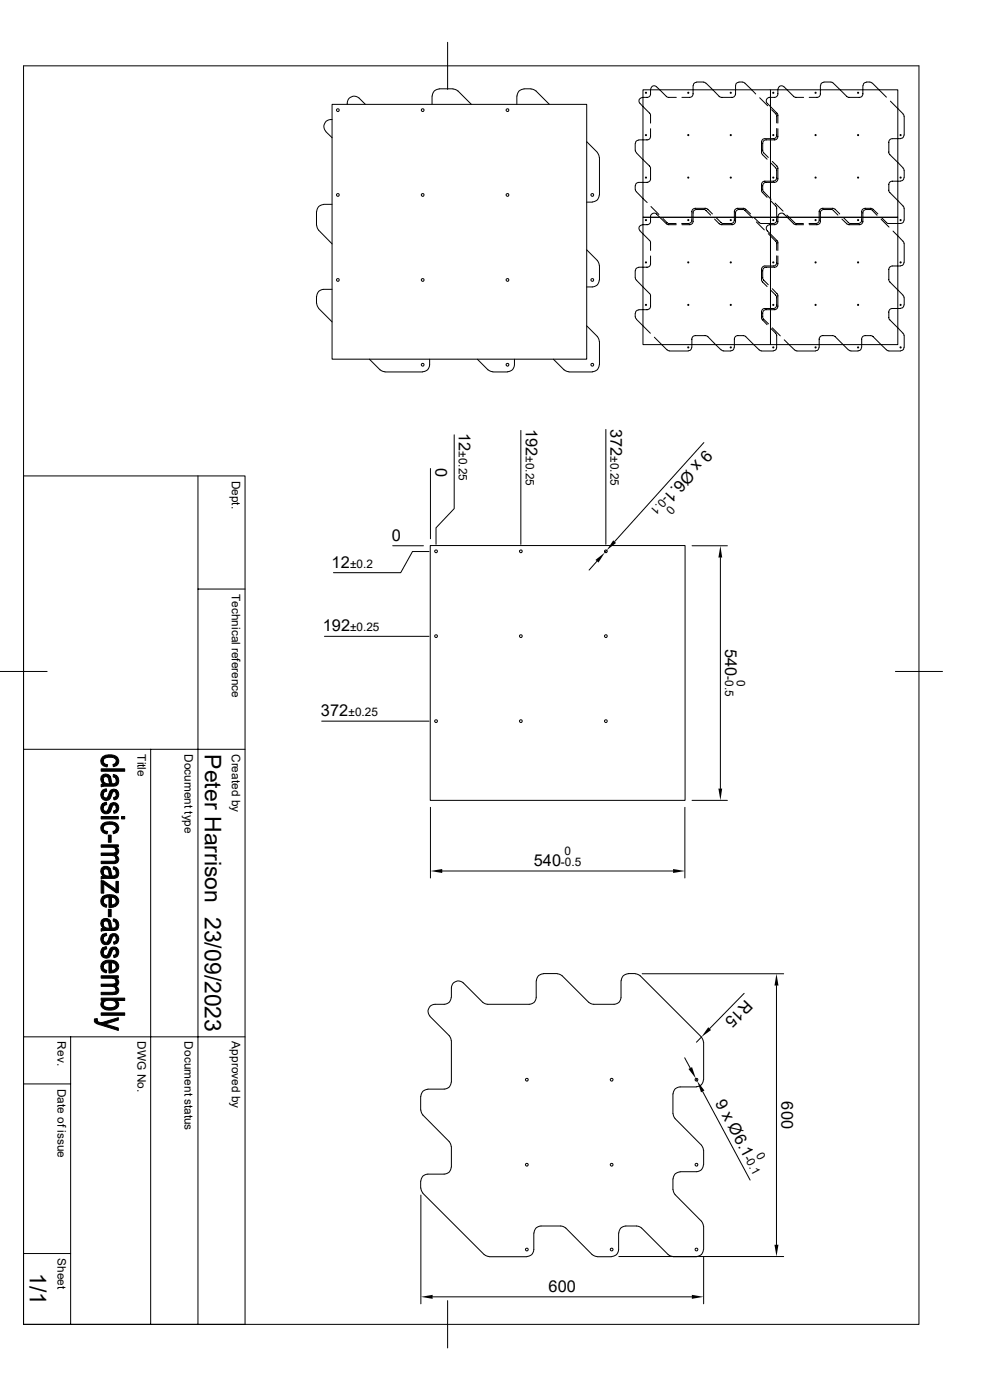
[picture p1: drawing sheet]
<svg xmlns="http://www.w3.org/2000/svg" width="210mm" height="297mm" viewBox="0 0 210 297" stroke-linecap="round" stroke-linejoin="round" font-family="sans-serif">
<g fill="none" stroke="#000" stroke-width=".21">
<path d="M5 14h189.9v267h-189.9zM93.2 18.9a1.45 1.45 0 0 0-1.5 1.5M93.2 18.8h2.9M95 9v10M96.1 18.9l1.1 .4 2.8 2.8M111.2 18.9a1.45 1.45 0 0 0-1.5 1.5M111.2 18.8h1.4M112.6 18.9l1.1 .4 2.8 2.8M136.4 19h27v27.1h-27zM138 18.9v1a.72 .72 0 0 1-.8 .8h-.9a.71 .71 0 0 0-.7 .4 .71 .71 0 0 0 .2 .8l2.2 2.3v1.9M138 18.9a.71 .71 0 0 1 .5-.7 .71 .71 0 0 1 .8 .2l2.1 2.1 .3 .2h1.8M147 18.2v1.7a.72 .72 0 0 1-.7 .8h-1.6"/>
<path d="M147.8 17.4l-.6 .4-.1 .4M147.8 17.4h1.4M149.2 17.4l.5 .3M156.8 17.4l-.7 .4-.1 2.1a.8 .8 0 0 1-.7 .8h-2.3l-.3-.2-2.9-2.8M156.8 17.4h.7M157.5 17.4l.5 .3 2.3 2.2M163.4 19h27.1v27.1h-27.1zM165 18.9v1a.72 .72 0 0 1-.7 .8h-1a.74 .74 0 0 0-.7 .4 .74 .74 0 0 0 .2 .8l2.2 2.3v1.9M166.3 18.4a.71 .71 0 0 0-.8-.2 .71 .71 0 0 0-.4 .7M166.3 18.4l2.1 2.1 2.1 .2M174.8 17.4l-.5 .3-.3 .5v1.7a.72 .72 0 0 1-.7 .8h-1.6M174.8 17.4h1.5"/>
<path d="M176.3 17.4l.5 .3 2.9 2.8 .3 .2h2.3a.72 .72 0 0 0 .7-.8v-1.7l.3-.5 .5-.3M183.8 17.4h.7M184.5 17.4l.5 .3M185.1 17.7l2.9 2.9M69.1 27.9l1.3 1.3M70.4 22.1h54.1v54.1h-54.1zM70.4 25.4a1.51 1.51 0 0 0-1.5 .8 1.51 1.51 0 0 0 .2 1.7M73.7 22.1a1.51 1.51 0 0 1 .8-1.5 1.51 1.51 0 0 1 1.7 .2l1.3 1.3M91.7 20.4v1.7M109.6 20.4v1.7M124.5 30.1l2.2 2.2M126.7 32.3l.4 1.1"/>
<path d="M127.2 33.4v8M134.7 30.4v1.5M134.7 39.4v.8M134.8 31.9l.2 .5 3 3.1v2.4a.78 .78 0 0 1-.8 .8l-2 .1-.3 .2-.1 .4M138 27.3v1.6a.72 .72 0 0 1-.8 .8l-2 .1-.3 .3-.1 .3M161.2 20.7l1.7 1.7M163.6 34.6l1.1 1.3 .1 1.8a.79 .79 0 0 1-.8 .7h-1.7a.72 .72 0 0 0-.8 .8l.1 1.4 1.1 1.3M163.7 23.3l1 1.1 .1 1.7M163.8 34.2l1.2 1.4v2.3a.79 .79 0 0 1-.7 .8h-1.8a.72 .72 0 0 0-.7 .7v1.1l1.8 1.8M164.8 27.3v1.4a.72 .72 0 0 1-.8 .7h-1.7a.72 .72 0 0 0-.8 .8v2.2l1.2 1.4M165 27.3v1.6a.72 .72 0 0 1-.7 .8h-1.8a.72 .72 0 0 0-.7 .7v1.8l1.2 1.2M188.9 21.5l2.7 2.6"/>
<path d="M191.1 29.4h-1.8a.72 .72 0 0 0-.7 .8v2.4l3 3M191.1 38.4h-1.8a.72 .72 0 0 0-.7 .8v1.4l3 3.1 .2 .5M191.6 35.6l.2 .6M191.6 24.2l.2 .5M191.8 37.7l-.4 .6-.3 .1M191.8 28.7l-.4 .6-.3 .1M191.8 24.7v4M191.8 36.2v1.5M67.1 44.9v2.9M67.2 47.8l.4 1.1 2.8 2.8M68.7 43.4a1.45 1.45 0 0 0-1.5 1.5M68.7 43.3h1.7"/>
<path d="M124.5 53l2.2 2.2 .4 1.1M124.5 42.9h1.1M127.1 59.4a1.45 1.45 0 0 1-1.5 1.5h-1.1M127.1 41.4a1.45 1.45 0 0 1-1.5 1.4M127.2 56.3v3.1M134.7 57.4v1.5M134.8 40.2l.2 .5 2.3 2.3M134.8 58.9l.2 .5 3 3.1v2.4a.72 .72 0 0 1-.8 .8h-1.7M135.5 56.7l-.5 .2-.2 .5M135.8 49l2.2 2.2v1.9M136.3 47.7a.71 .71 0 0 0-.7 .4 .71 .71 0 0 0 .2 .8M136.3 47.7h.9a.72 .72 0 0 0 .8-.8v-.9a.75 .75 0 0 1 .5-.7 .75 .75 0 0 1 .8 .1l2.1 2.1 .3 .2h1.8"/>
<path d="M136.4 46.1h27v27h-27zM138 54.3v1.6a.72 .72 0 0 1-.8 .8h-1.7M138.1 43.8l1.7 1.7M140.6 46.4l1.2 1h1.6M150.7 45.6l-1.2-1.2h-1.7a.72 .72 0 0 0-.8 .8v1.7a.72 .72 0 0 1-.7 .8h-1.6M151.1 45.4l-1-1.1-.4-.1h-2.2a.72 .72 0 0 0-.7 .7v1.8a.72 .72 0 0 1-.8 .7h-1.4M159.2 45.4l-1.2-1.1-1.5-.1a.72 .72 0 0 0-.7 .7v1.8a.72 .72 0 0 1-.8 .7h-1.8l-1.2-1.2M159.6 46.2l-1.7-1.7-1.1-.1a.72 .72 0 0 0-.8 .8v1.9a.74 .74 0 0 1-.7 .6h-2.3l-.3-.2-1.1-1M160.4 47.1l1.7 1.7M163 49.6l1.7 1.8 .1 1.7M163.4 46.1h27.1v27h-27.1zM163.6 42.7l1.1 1.2 .1 2.8a.72 .72 0 0 1-.8 .7h-2.8l-1.2-1.2"/>
<path d="M164.4 43.1l1.7 1.7M164.8 54.3v1.4a.72 .72 0 0 1-.8 .7h-1.7a.72 .72 0 0 0-.8 .8v2.2l1.2 1.4M165 54.3v1.6a.72 .72 0 0 1-.7 .8h-1.8a.72 .72 0 0 0-.7 .7v1.8l1.2 1.2M166.9 45.6l1.8 1.8h1.7M170.5 47.7l-2.1-.2-2.1-2.1a.78 .78 0 0 0-.8-.1 .78 .78 0 0 0-.5 .7v.9a.72 .72 0 0 1-.7 .8h-1a.77 .77 0 0 0-.7 .4 .77 .77 0 0 0 .2 .9l2.2 2.2v1.9M177.8 45.6l-1.2-1.1h-1.8a.72 .72 0 0 0-.8 .7v1.7a.72 .72 0 0 1-.7 .8h-1.6M178.1 45.4l-1-1.1-.4-.1h-2.3a.73 .73 0 0 0-.6 .7v1.8a.72 .72 0 0 1-.8 .7h-1.4M186.1 45.7l-1.2-1.2h-1.1a.72 .72 0 0 0-.8 .7v1.7a.72 .72 0 0 1-.7 .8h-2.3l-1.4-1.2M186.2 45.4l-1.2-1.1-1.4-.1a.72 .72 0 0 0-.8 .7v1.8a.72 .72 0 0 1-.8 .7h-1.7l-1.3-1.2M186.9 46.5l1.7 1.7M187.1 46.2l1.2 1.2h2.8l.5-.2 .2-.5M189.4 49l2.2 2.2 .2 .5"/>
<path d="M191.1 56.4h-1.8a.72 .72 0 0 0-.7 .8v2.4l3 3 .2 .6M191.8 55.7l-.4 .6-.3 .1M191.8 44.2v2.5M191.8 51.7v4M67.1 62.9v1.4M67.2 64.3l.4 1.1M67.6 65.4l2.8 2.9M70.4 61.4h-1.7a1.45 1.45 0 0 0-1.5 1.5M78.4 76.2l2.2 2.2 1.1 .5M81.7 78.9h8M91.1 76.2a2.8 2.8 0 0 1-.2 2l-.4 .4-.8 .3M101.3 76.2l2.2 2.2 1.1 .5"/>
<path d="M104.6 78.9h3.1M109.1 76.2a2.8 2.8 0 0 1-.2 2l-.4 .4-.8 .3M117.4 76.2l2.2 2.2 1.1 .5M120.7 78.9h4.9M124.5 69.1l2.2 2.3 .4 1M127.1 77.4a1.45 1.45 0 0 1-1.5 1.5M127.2 72.4v5M134.7 66.5v.7M134.8 67.2l.2 .5M135 67.7l3 3M135.5 65.7l-.5 .3-.2 .5M138.8 71.5l2.7 2.7 .5 .2"/>
<path d="M142 74.5h4M153 74.2l-2.9-2.9-.4-.1h-2.2a.72 .72 0 0 0-.7 .8v1.7l-.4 .6-.4 .1M153 74.2l.5 .2M153.5 74.5h1.5M155 74.4l.4-.1 .4-.6v-1.7a.72 .72 0 0 1 .7-.8l1.6 .1 2.9 2.9 .5 .2M161.5 74.5h2.5M163.6 61.6l1.1 1.3 .1 1.8a.72 .72 0 0 1-.8 .7h-1.7a.72 .72 0 0 0-.8 .8l.1 1.4 1.1 1.3M163.6 69.7l1.2 1.4v2.6l-.1 .4-.7 .3M163.8 61.3l1.2 1.2v2.4a.72 .72 0 0 1-.7 .8h-1.8a.72 .72 0 0 0-.7 .8v1l1.2 1.2M163.8 69.6l1.7 1.6M166.4 72.1l2.1 2.1 .5 .2M169 74.5h4"/>
<path d="M173.7 73.7l-.2 .5-.5 .2M173.8 73.7v-1.7a.72 .72 0 0 1 .7-.8h2.2l.4 .1 2.9 2.9M180 74.2l.5 .2M180.5 74.5h1.5M182.8 73.7l-.3 .5-.5 .2M182.8 73.7v-1.7a.72 .72 0 0 1 .8-.8l1.5 .1 2.9 2.9 .6 .2M188.6 74.5h2.5M191.1 65.4h-1.8a.72 .72 0 0 0-.7 .8v1.4l3 3.1 .2 .5M191.8 64.7l-.4 .6-.3 .1M191.8 73.7l-.2 .5-.5 .2M191.8 63.2v1.5M191.8 71.2v2.5"/>
<path d="M91.3 99.4v14.9M96.4 92.2v15.7l-3.9 4.1v3.5M110.5 91.3v24.2M128.5 91.1v24.4M149.3 93.9l-18.9 21M5 101h47v180h-47M42 101v180M83.3 115.8h6.5M91 117h-3.5l-2.5 4.5h-14.3M91.3 115.7h54v54.1h-54zM126.6 119.1l-1.6 1.8M128.7 116.8l-.4 .4"/>
<path d="M146.8 115.8h7.5M152.8 118.3v49M42 125h10M68.8 135h22.2M0 142.5h10M5 159h47M32 159v122M68.2 153h22.8M189.9 142.5h10M91.3 171.3v15M145.3 171.3v15M146.8 169.8h7.5"/>
<path d="M93.8 184.8h49M5 220h47M15 220v61M91.2 215.6l4.1 4.1 .4 1.1M95.7 211.6a1.45 1.45 0 0 1-1.5 1.5h-1.9a1.51 1.51 0 0 0-1.4 .9 1.51 1.51 0 0 0 .3 1.6M113.7 208.1v3.5a1.45 1.45 0 0 1-1.4 1.5l-9.1-.1-.8-.4-4.1-4.1a1.51 1.51 0 0 0-1.6-.3 1.51 1.51 0 0 0-.9 1.4v2M113.8 208.1a1.45 1.45 0 0 1 1.5-1.5l2.9-.1 .8 .3 5.9 5.8 .5 .3 .5 .2h4.4a1.45 1.45 0 0 0 1.4-1.5v-3.5M131.8 208.1a1.45 1.45 0 0 1 1.5-1.5l1.4-.1 1.1 .5 13 13-1.1 1.1M136.2 206.6h30M157.9 210.7l-7.4 7.5M164.7 209.1v55M5 230h10"/>
<path d="M90.8 231.1a1.52 1.52 0 0 0-1.6 1.5l.1 2.9 .2 .8 5.8 5.9 .4 1M95.7 229.6a1.45 1.45 0 0 1-1.5 1.5h-3.4M95.8 220.8v8.8M145.2 224.4l1.2 2.2M147.6 228.8l.3 .6M147.7 230.6h-3.4a1.45 1.45 0 0 0-1.5 1.5l-.1 4.2 .3 .8 5.8 5.9 .4 1M148.8 220l.4 1.1M149.1 231.6l10 18.8M149.2 229.1a1.45 1.45 0 0 1-1.5 1.4M149.3 221.1v8M89.3 253.5v23.1M95.7 247.6a1.45 1.45 0 0 1-1.5 1.5h-3.4a1.52 1.52 0 0 0-1.6 1.5l.1 1.7 .4 .9 13 12.9 1.1 .5"/>
<path d="M95.8 243.2v4.4M144.3 248.6a1.45 1.45 0 0 0-1.5 1.5l-.1 2.3 .3 .8 5.8 5.9 .4 1M149.2 247.1a1.45 1.45 0 0 1-1.5 1.5h-3.4M149.3 244v3.1M5 265.9h10M91.8 275.1h55M95 275.9v10.1M103.8 266.6h8M113.2 261.6v3.5a1.45 1.45 0 0 1-1.4 1.5M113.3 261.6a1.45 1.45 0 0 1 1.5-1.5h4.2l.8 .2 5.8 5.8 1.1 .5M126.7 266.6h3.1M129.8 266.6a1.45 1.45 0 0 0 1.4-1.5l.1-3.5a1.45 1.45 0 0 1 1.5-1.5h2.2l.8 .2 5.9 5.8 1.1 .5"/>
<path d="M131.3 266.6h34.9M142.8 266.6h4.9M149.2 265.1a1.45 1.45 0 0 1-1.5 1.5M149.3 260.1v5M149.3 266.6v10"/>
<circle cx="137" cy="19.7" r=".12"/>
<circle cx="146" cy="19.7" r=".12"/>
<circle cx="155" cy="19.7" r=".12"/>
<circle cx="164" cy="19.7" r=".12"/>
<circle cx="173" cy="19.7" r=".12"/>
<circle cx="182" cy="19.7" r=".12"/>
<circle cx="71.7" cy="23.4" r=".3"/>
<circle cx="89.7" cy="23.4" r=".3"/>
<circle cx="107.7" cy="23.4" r=".3"/>
<circle cx="137" cy="37.7" r=".12"/>
<circle cx="137" cy="28.7" r=".12"/>
<circle cx="146" cy="37.7" r=".12"/>
<circle cx="146" cy="28.7" r=".12"/>
<circle cx="155" cy="37.7" r=".12"/>
<circle cx="155" cy="28.7" r=".12"/>
<circle cx="164" cy="37.7" r=".12"/>
<circle cx="164" cy="28.7" r=".12"/>
<circle cx="173" cy="37.7" r=".12"/>
<circle cx="173" cy="28.7" r=".12"/>
<circle cx="182" cy="28.7" r=".12"/>
<circle cx="182" cy="37.7" r=".12"/>
<circle cx="191.1" cy="28.7" r=".12"/>
<circle cx="191.1" cy="37.7" r=".12"/>
<circle cx="71.7" cy="59.4" r=".3"/>
<circle cx="71.7" cy="41.4" r=".3"/>
<circle cx="89.7" cy="59.4" r=".3"/>
<circle cx="89.7" cy="41.4" r=".3"/>
<circle cx="107.7" cy="41.4" r=".3"/>
<circle cx="107.7" cy="59.4" r=".3"/>
<circle cx="125.6" cy="59.4" r=".3"/>
<circle cx="125.6" cy="41.4" r=".3"/>
<circle cx="137" cy="46.7" r=".12"/>
<circle cx="137" cy="55.7" r=".12"/>
<circle cx="146" cy="46.7" r=".12"/>
<circle cx="146" cy="55.7" r=".12"/>
<circle cx="155" cy="46.7" r=".12"/>
<circle cx="155" cy="55.7" r=".12"/>
<circle cx="164" cy="46.7" r=".12"/>
<circle cx="164" cy="55.7" r=".12"/>
<circle cx="173" cy="46.7" r=".12"/>
<circle cx="173" cy="55.7" r=".12"/>
<circle cx="182" cy="46.7" r=".12"/>
<circle cx="182" cy="55.7" r=".12"/>
<circle cx="191.1" cy="46.7" r=".12"/>
<circle cx="191.1" cy="55.7" r=".12"/>
<circle cx="89.7" cy="77.4" r=".3"/>
<circle cx="107.7" cy="77.4" r=".3"/>
<circle cx="125.6" cy="77.4" r=".3"/>
<circle cx="137" cy="64.7" r=".12"/>
<circle cx="146" cy="64.7" r=".12"/>
<circle cx="146" cy="73.7" r=".12"/>
<circle cx="155" cy="64.7" r=".12"/>
<circle cx="155" cy="73.7" r=".12"/>
<circle cx="164" cy="64.7" r=".12"/>
<circle cx="164" cy="73.7" r=".12"/>
<circle cx="173" cy="64.7" r=".12"/>
<circle cx="173" cy="73.7" r=".12"/>
<circle cx="182" cy="73.7" r=".12"/>
<circle cx="182" cy="64.7" r=".12"/>
<circle cx="191.1" cy="73.7" r=".12"/>
<circle cx="191.1" cy="64.7" r=".12"/>
<circle cx="92.5" cy="117" r=".3"/>
<circle cx="110.5" cy="117" r=".3"/>
<circle cx="128.5" cy="117" r=".3"/>
<circle cx="92.5" cy="135" r=".3"/>
<circle cx="110.5" cy="135" r=".3"/>
<circle cx="128.5" cy="135" r=".3"/>
<circle cx="92.5" cy="153" r=".3"/>
<circle cx="110.5" cy="153" r=".3"/>
<circle cx="128.5" cy="153" r=".3"/>
<circle cx="111.8" cy="229.1" r=".3"/>
<circle cx="129.8" cy="229.1" r=".3"/>
<circle cx="147.7" cy="229.1" r=".3"/>
<circle cx="111.8" cy="247.1" r=".3"/>
<circle cx="129.8" cy="247.1" r=".3"/>
<circle cx="147.7" cy="247.1" r=".3"/>
<circle cx="111.8" cy="265.1" r=".3"/>
<circle cx="129.8" cy="265.1" r=".3"/>
<circle cx="147.7" cy="265.1" r=".3"/>
</g>
<g fill="#000" stroke="#000" stroke-width=".21">
<path d="M21.5 163.1h5v.5h-5z" fill-rule="evenodd"/>
<path d="M21.9 165.4v.9z" fill-rule="evenodd"/>
<path d="M21.8 167.6l.8-.3v.6h-.1a.65 .65 0 0 0-.6 .7z" fill-rule="evenodd"/>
<path d="M21.8 170.4l.8-.2v.5l-.2 .1a.59 .59 0 0 0-.5 .6z" fill-rule="evenodd"/>
<path d="M21.6 160.7l.3-.2v1.2l.3 .4 .6 .1-.1 .5a1.24 1.24 0 0 1-1.1-.6 1.24 1.24 0 0 1 0-1.4z" fill-rule="evenodd"/>
<path d="M21.9 174.7l.1 1.3 .4 .4h.4l-.1 .5a1.22 1.22 0 0 1-1.2-.8 1.22 1.22 0 0 1 .4-1.4z" fill-rule="evenodd"/>
<path d="M23 177.2h.6v1.5h-.6z" fill-rule="evenodd"/>
<path d="M21.6 164.6a1.1 1.1 0 0 1 1.7 .1l-.1 1.5a1.55 1.55 0 0 0-.7-1.4l-.5 .2-.2 1.2a1.24 1.24 0 0 1-.2-1.6z" fill-rule="evenodd"/>
<path d="M24 162.2l.5-.3 .2-.4v.9l-.7 .2z" fill-rule="evenodd"/>
<path d="M24 164.3l.7 .2v1.1a.72 .72 0 0 0-.7-.8z" fill-rule="evenodd"/>
<path d="M24 176.4h.1a.65 .65 0 0 0 .6-.7l-.1 1-.6 .2z" fill-rule="evenodd"/>
<path d="M24.6 179.7v.8z" fill-rule="evenodd"/>
<path d="M21.7 167.7l.1-.1 .1 1a.58 .58 0 0 0 .6 .7 .58 .58 0 0 0 .5-.7 1.12 1.12 0 0 1 1.7-1v1a.48 .48 0 0 0-.4-.7 .48 .48 0 0 0-.6 .5 1.26 1.26 0 0 1-1.4 1.4 1.26 1.26 0 0 1-.6-2.1z" fill-rule="evenodd"/>
<path d="M21.7 170.6l.1-.2 .1 1a.58 .58 0 0 0 .5 .7 .58 .58 0 0 0 .6-.6 1.12 1.12 0 0 1 1.7-1.1v1a.48 .48 0 0 0-.4-.6 .48 .48 0 0 0-.6 .5 1.32 1.32 0 0 1-1.4 1.3 1.26 1.26 0 0 1-.6-2z" fill-rule="evenodd"/>
<path d="M21.5 179.2h3.6v.5h-.5v.4l-.7-.4h-2.4z" fill-rule="evenodd"/>
<path d="M21.5 173.2h3.6v.5h-3.6z" fill-rule="evenodd"/>
<path d="M22 160.4a2.56 2.56 0 0 1 3 .5 1.21 1.21 0 0 1-.3 1.5v-.9a1.28 1.28 0 0 0-1.8-.8l-.7 .2-.3 .6z" fill-rule="evenodd"/>
<path d="M21.9 165.7l.5 .5 .9 .1v-1.6l.3 1a.54 .54 0 0 0 .6 .6 .54 .54 0 0 0 .5-.6v-1.2a1.23 1.23 0 0 1 .4 1.5 1.23 1.23 0 0 1-1.3 .8l-2.3 .1v-.5l.4-.1z" fill-rule="evenodd"/>
<path d="M24.7 167.6a1.16 1.16 0 0 1 .4 1.2 1.16 1.16 0 0 1-.9 .9l-.1-.5h.1a.5 .5 0 0 0 .5-.6z" fill-rule="evenodd"/>
<path d="M24.7 170.4a1.2 1.2 0 0 1 .4 1.3 1.2 1.2 0 0 1-.9 .9l-.1-.6a.58 .58 0 0 0 .6-.6z" fill-rule="evenodd"/>
<path d="M21.9 174.7a2.57 2.57 0 0 1 3.1 .4 1.14 1.14 0 0 1-.3 1.5v-.9a1.28 1.28 0 0 0-1.8-.8l-.7 .2-.3 .6z" fill-rule="evenodd"/>
<path d="M25.8 173.2h.7v.5h-.7z" fill-rule="evenodd"/>
<path d="M21.9 184.9v1z" fill-rule="evenodd"/>
<path d="M21.9 196v.9z" fill-rule="evenodd"/>
<path d="M21.5 186.9l.5 .6v2h-.5z" fill-rule="evenodd"/>
<path d="M21.9 190.2v1.2l.2 .3 .5 .3v.5a1.3 1.3 0 0 1-1.2-.9 1.3 1.3 0 0 1 .5-1.4z" fill-rule="evenodd"/>
<path d="M21.8 198.2l.8-.2v.5l-.5 .1-.2 .6z" fill-rule="evenodd"/>
<path d="M23 192.9h.6v1.6h-.6z" fill-rule="evenodd"/>
<path d="M21.6 184.1a1.18 1.18 0 0 1 1.7 .1l-.1 1.6a1.55 1.55 0 0 0-.7-1.5l-.3 .1-.3 .3-.1 1.1a1.3 1.3 0 0 1-.2-1.7z" fill-rule="evenodd"/>
<path d="M21.6 195.2a1.18 1.18 0 0 1 1.7 .1l-.1 1.5a1.55 1.55 0 0 0-.7-1.4l-.6 .3-.1 1.1a1.3 1.3 0 0 1-.2-1.6z" fill-rule="evenodd"/>
<path d="M21.5 181h2.6l.4-.2 .2 .7-.1 .7-.1-.4-.4-.3h-2.6z" fill-rule="evenodd"/>
<path d="M24 183.9l.7 .2v1l-.2-.5-.5-.2z" fill-rule="evenodd"/>
<path d="M21.5 186.9h.5l2.6 1.8 .1 .7-2.7-1.9z" fill-rule="evenodd"/>
<path d="M21.9 190.2a2.75 2.75 0 0 1 2.8 0v1l-.3-.6-.8-.3v2.2h-.1h-.4v-2.2l-.9 .3-.3 .6z" fill-rule="evenodd"/>
<path d="M24 194.9l.7 .3v1l-.2-.5-.5-.3z" fill-rule="evenodd"/>
<path d="M21.7 198.4l.1-.2 .1 1a.58 .58 0 0 0 .5 .7 .58 .58 0 0 0 .6-.6 1.12 1.12 0 0 1 1.7-1.1v1v-.1a.47 .47 0 0 0-.5-.6 .47 .47 0 0 0-.5 .6 1.32 1.32 0 0 1-1.4 1.3 1.26 1.26 0 0 1-.6-2z" fill-rule="evenodd"/>
<path d="M24.6 187h.5v2.4h-.4z" fill-rule="evenodd"/>
<path d="M24.7 179.7a.89 .89 0 0 1 .5 .9 .89 .89 0 0 1-.6 .8z" fill-rule="evenodd"/>
<path d="M21.5 182.7h2.4a.54 .54 0 0 0 .7-.5l.1-.7a.94 .94 0 0 1 .4 1.2 .94 .94 0 0 1-1.1 .5h-2.5z" fill-rule="evenodd"/>
<path d="M21.9 185.3l.5 .5h.9v-1.6l.3 .9a.58 .58 0 0 0 .5 .7 .58 .58 0 0 0 .6-.7v-1a1.23 1.23 0 0 1 .4 1.5 1.23 1.23 0 0 1-1.3 .8h-1.7l-.6 .1v-.5l.4-.1z" fill-rule="evenodd"/>
<path d="M23.6 190.3v1.7h.2l.5-.2 .3-.4 .1-1.2a1.32 1.32 0 0 1 .4 1.5 1.32 1.32 0 0 1-1.5 .8z" fill-rule="evenodd"/>
<path d="M21.9 196.3l.5 .5 .9 .1v-1.6l.3 .9a.57 .57 0 0 0 .5 .7 .57 .57 0 0 0 .6-.7v-1a1.23 1.23 0 0 1 .4 1.4 1.23 1.23 0 0 1-1.3 .8h-1.7l-.6 .2v-.6l.4-.1z" fill-rule="evenodd"/>
<path d="M24.7 198.2a1.18 1.18 0 0 1 .5 1.2 1.18 1.18 0 0 1-1 .9l-.1-.5a.58 .58 0 0 0 .6-.6z" fill-rule="evenodd"/>
<path d="M20.1 216.2l.6-.1-.1 1.1-.6-.5z" fill-rule="evenodd"/>
<path d="M21.5 214.9h5v.5h-5z" fill-rule="evenodd"/>
<path d="M21.8 212.3l.1-.1v.8z" fill-rule="evenodd"/>
<path d="M21.8 201l.8-.2v.5l-.6 .3-.1 .5z" fill-rule="evenodd"/>
<path d="M21.8 204.2l.1-.1 .1 1.3 .6 .5v.5a1.28 1.28 0 0 1-1.2-.9 1.28 1.28 0 0 1 .4-1.3z" fill-rule="evenodd"/>
<path d="M21.9 204.1a2.75 2.75 0 0 1 2.8 0v1l-.2-.5-.9-.4v2.2h-.1h-.4v-2.2l-.9 .3-.3 .6z" fill-rule="evenodd"/>
<path d="M21.5 208.8h2.3l.7-.2 .1 .6 .1 .1-.1 .7-.1-.4-.5-.3h-2.5z" fill-rule="evenodd"/>
<path d="M24.6 207.5v.7z" fill-rule="evenodd"/>
<path d="M21.7 201.2l.1-.2 .1 1.1a.58 .58 0 0 0 .5 .6 .58 .58 0 0 0 .6-.6 1.12 1.12 0 0 1 1.7-1.1v1v-.1a.47 .47 0 0 0-.5-.5 .47 .47 0 0 0-.5 .5 1.32 1.32 0 0 1-1.4 1.3 1.26 1.26 0 0 1-.6-2z" fill-rule="evenodd"/>
<path d="M21.5 207h3.6v.5h-.5v.4l-.3-.2-.6-.2h-2.2z" fill-rule="evenodd"/>
<path d="M21.5 217l3.6-1.1v.5l-2.4 .7-.5 .2z" fill-rule="evenodd"/>
<path d="M20.6 216.4l.3 .4 4.2 1.3v.5l-4.4-1.3-.1-.1z" fill-rule="evenodd"/>
<path d="M24.7 201a1.18 1.18 0 0 1 .5 1.3 1.18 1.18 0 0 1-1 .9l-.1-.6a.58 .58 0 0 0 .6-.6z" fill-rule="evenodd"/>
<path d="M23.6 204.2v1.7h.2l.4-.1 .4-.4 .1-1.3a1.29 1.29 0 0 1 .4 1.6 1.29 1.29 0 0 1-1.5 .7z" fill-rule="evenodd"/>
<path d="M24.7 207.5a.91 .91 0 0 1 .5 .9 .91 .91 0 0 1-.6 .8z" fill-rule="evenodd"/>
<path d="M21.5 210.5h2.2a.66 .66 0 0 0 .9-.5l.1-.7a.97 .97 0 0 1 .4 1.2 .97 .97 0 0 1-1.1 .5h-2.5z" fill-rule="evenodd"/>
<path d="M21.5 212.5l.3-.2 .1 .7a1.65 1.65 0 0 0 2.4 .6l.4-.5v-.8a1.11 1.11 0 0 1 .4 1.3 1.11 1.11 0 0 1-1.3 .6 1.74 1.74 0 0 1-2.4-1.3z" fill-rule="evenodd"/>
<path d="M21.5 211.8h5v.5h-1.8v.7a1.51 1.51 0 0 0-2-.7h-.3l-.5 .5v-.6h-.4z" fill-rule="evenodd"/>
</g>
<g fill="#000">
<path d="M126.3 118.8l2-1.6-1.3 2.1zM130.1 114.6l.6 .6-2 1.6zM152.8 115.8l.4 2.5h-.8zM152.4 167.3h.8l-.4 2.5zM91.3 184.8l2.5-.4v.8zM142.8 184.4l2.5 .4-2.5 .4zM150.2 217.9l.6 .6-2 1.5zM164.7 206.6l.4 2.5h-.8zM146 226.8l.8-.4 .8 2.4zM147.9 229.4l1.5 2-.7 .3zM89.3 275.1l2.5-.4v.8zM146.8 274.7l2.5 .4-2.5 .4z"/>
<path d="M164.3 264.1h.8l-.4 2.5z"/>
</g>
<g font-size="4.9">
<text x="43.5" y="160" transform="rotate(90 43.5 160)">Peter Harrison 23/09/2023</text>
<text x="6.3" y="270" transform="rotate(90 6.3 270)">1/1</text>
</g>
<g font-size="3.5">
<text x="97.4" y="91.9" transform="rotate(90 97.4 91.9)">12</text>
<text x="111.5" y="90.9" transform="rotate(90 111.5 90.9)">192</text>
<text x="129.5" y="91" transform="rotate(90 129.5 91)">372</text>
<text x="149.6" y="95.3" transform="rotate(132 149.6 95.3)">9 x Ø6.1</text>
<text x="92.4" y="99.2" transform="rotate(90 92.4 99.2)">0</text>
<text x="83.1" y="114.8">0</text>
<text x="70.4" y="120.5">12</text>
<text x="68.5" y="133.9">192</text>
<text x="153.8" y="137.7" transform="rotate(90 153.8 137.7)">540</text>
<text x="68.1" y="151.9">372</text>
<text x="113.2" y="183.7">540</text>
<text x="158.1" y="212" transform="rotate(134 158.1 212)">R15</text>
<text x="151.6" y="234" transform="rotate(62 151.6 234)">9 x Ø6.1</text>
<text x="165.8" y="233.7" transform="rotate(90 165.8 233.7)">600</text>
<text x="116.4" y="274.1">600</text>
</g>
<g font-size="2.5">
<text x="97.4" y="95.7" transform="rotate(90 97.4 95.7)">±0.25</text>
<text x="49.2" y="102" transform="rotate(90 49.2 102)">Dept.</text>
<text x="111.6" y="96.8" transform="rotate(90 111.6 96.8)">±0.25</text>
<text x="129.5" y="96.8" transform="rotate(90 129.5 96.8)">±0.25</text>
<text x="140.8" y="105" transform="rotate(132 140.8 105)">-0.1</text>
<text x="142.1" y="107.2" transform="rotate(132 142.1 107.2)">0</text>
<text x="49.2" y="126" transform="rotate(90 49.2 126)">Technical reference</text>
<text x="74.3" y="120.5">±0.2</text>
<text x="74.3" y="133.9">±0.25</text>
<text x="153.8" y="143.5" transform="rotate(90 153.8 143.5)">-0.5</text>
<text x="156.3" y="144.2" transform="rotate(90 156.3 144.2)">0</text>
<text x="73.9" y="151.9">±0.25</text>
<text x="29.2" y="160" transform="rotate(90 29.2 160)">Title</text>
<text x="39.2" y="160" transform="rotate(90 39.2 160)">Document type</text>
<text x="49.2" y="160" transform="rotate(90 49.2 160)">Created by</text>
<text x="119" y="183.7">-0.5</text>
<text x="119.8" y="181.3">0</text>
<text x="12.2" y="220.9" transform="rotate(90 12.2 220.9)">Rev.</text>
<text x="29.2" y="220.9" transform="rotate(90 29.2 220.9)">DWG No.</text>
<text x="39.2" y="220.9" transform="rotate(90 39.2 220.9)">Document status</text>
<text x="49.2" y="220.9" transform="rotate(90 49.2 220.9)">Approved by</text>
<text x="12.2" y="231" transform="rotate(90 12.2 231)">Date of issue</text>
<text x="157.8" y="245.6" transform="rotate(62 157.8 245.6)">-0.1</text>
<text x="160.4" y="245.1" transform="rotate(62 160.4 245.1)">0</text>
<text x="12.2" y="266.9" transform="rotate(90 12.2 266.9)">Sheet</text>
</g>
</svg>
